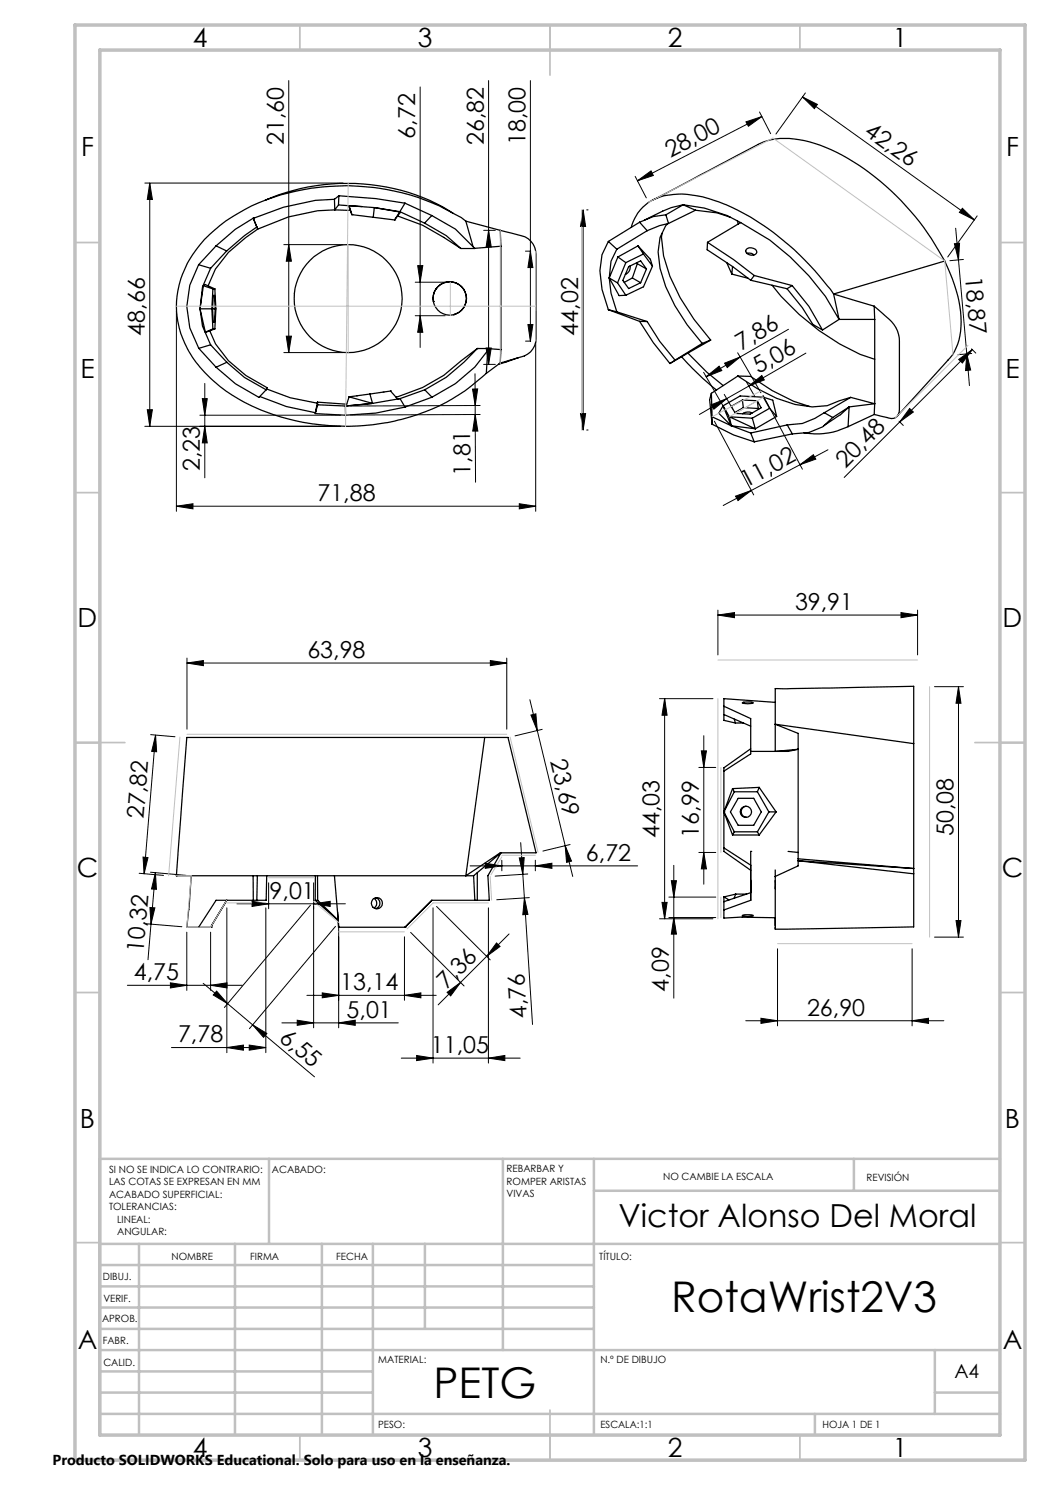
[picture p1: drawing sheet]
<svg xmlns="http://www.w3.org/2000/svg" width="210mm" height="297mm" viewBox="0 0 210 297" stroke-linecap="round" stroke-linejoin="round" font-family="sans-serif">
<g fill="none" stroke="#000" stroke-width=".25">
<path d="M66.9 39.9l-3.8 .2-6.4 1.3-6 2.3M66.9 39.9l.1 2.1M67.8 39.2l7.3 .5 5.9 .9M67.8 39.2l-.9 .7M67.8 39.2l-.1 1.8M39.7 52.9l-1.7 4.1-.6 4.3 .6 4.3 1.8 4.1M39.7 52.9l2.4 .8M40.7 57.1l.3-.2 2 .9M40.7 57.1l-.7 4.7M40.7 57.1l1.9 .7M42.1 53.7l-1.6 3.7-.5 4.4M42.6 57.8l-.2 4"/>
<path d="M42.6 57.8h.4M43 57.8l.2 4-.2 4M43.2 49.2l2.1 1M43.2 49.2l-3.5 3.7M45.3 50.2l-3.2 3.5M50.7 43.6l.7 2M50.7 43.6l-3.6 2.3-3.9 3.3M50.7 43.6h.1M50.7 43.6l.7 1.8M51.4 45.4l-2.5 1.7-3.6 3.1M51.4 45.4l.1 .4M51.5 45.8l-2.4 1.7-3.4 3-2.6 3.3-1.5 3.3"/>
<path d="M53 40.1a41.1 41.1 0 0 1 36.8 2l.9 .6M67 42l-3.5 .2-5.8 1.2-6.2 2.4M67 42l3.1 .1M67.7 41l-.7 1M67.7 41l7.2 .5M69.8 41.1l2.6 .2M69.8 41.1l.6 1.8M70.4 42.9h.1M70.4 42.9l8.5 1.1M74.9 41.5l5 .9M74.9 41.5l5.1 .8M74.9 41.5l-.3 2"/>
<path d="M78.9 44h.1M79.5 43.2l5 1.8 4.3 2.5 3.4 2.2M79.9 42.4v.2l-1 1.4M79.9 42.4l-1 1.6M80 42.3l4.9 2.3M81 40.6l-1 1.7M81 40.6l5.4 2.5M84.9 44.6l4.4 2.5 2.9 2.6M86.4 43.1l4.7 2.7 3.9 3.9h-2.8M86.4 43.1l-1.5 1.5M93.2 44.2l-.9-.7a45.7 45.7 0 0 0-42-2.3 29.9 29.9 0 0 0-11.8 9.7 18.3 18.3 0 0 0 2.5 23.6 35.5 35.5 0 0 0 19.7 10 44.4 44.4 0 0 0 29.7-4.7l2.6-1.6 4.3-3.5M93.2 44.2l6.8 1.9"/>
<path d="M93.2 44.2l1.4 5.2M100 46.1l3.3 .8a4.1 4.1 0 0 1 3.7 2.6 14.3 14.3 0 0 1 .2 4.8v11.7a6.6 6.6 0 0 1-.6 3.8 4.1 4.1 0 0 1-3 1.7M100 46.1l.2 3.1M100.2 49.2v20.7M100.2 49.2l-5.3 .5M121.7 48.3l-1.3 2.6-.4 3.2 .4 3.8 1.3 4M121.7 48.3l1.7 1.5M121.8 55.6l.4 3 1.2 3.8M121.8 55.6l2 3.5h1.4M121.8 55.6l1.7 1M123.4 49.8l-1.2 2.4-.4 3.4M123.5 56.6l1.7 2.5"/>
<path d="M123.6 51.4l-1.8 4.2M123.6 51.4l1.6 1.1M125.2 52.5l-1.7 4.1M126 53.2a1.44 1.44 0 0 1-.9 1.7M126.3 45.5a8.7 8.7 0 0 1 8.3-6.6 22.9 22.9 0 0 1 11.8 2.6 55.3 55.3 0 0 1 20.3 17.3M126.5 55.6l-1.7 .9M126.5 55.6l1.6 .9M127.4 52.6l.1 .1M127.5 52.7l-1 2.9M127.5 52.7l1.8 1.1M127.6 49.2l2.5 2.7 .4 1.3M127.6 49.2l-4 2.2"/>
<path d="M127.6 49.2l1.1 1.6M127.9 44.4l-6.2 3.9M127.9 44.4l1.5 1.7M128.7 50.8l-3.5 1.7M128.7 50.8l1.8 2.4M129.3 53.8l-1.2-1.6-2.4 1.1-1.1 2.8 1.1 1.6 2.4-1.2M129.3 53.8l-1.2 2.7M129.4 46.1l-6 3.7M130.5 53.2l-1.8 4.2-3.5 1.7M130.6 40l21-11.1a13.2 13.2 0 0 1 9.2-.8 40.1 40.1 0 0 1 18.4 11 52.3 52.3 0 0 1 9.7 13.1M132.4 46.7l-.1 .7 .4 3.8a39.4 39.4 0 0 0 9.4 16.8M133.2 43l-2.6 .3-2.7 1.1"/>
<path d="M133.2 43l.5 1.7M133.6 44.7l-.5 .5-1.1 2.3-.4 2.9a26.8 26.8 0 0 0 5.8 14.6l3 3.7M133.7 44.7l-1.8 .4-2.5 1M136.6 41a26.3 26.3 0 0 0-7.7 3M136.6 41l4.3 .6 4.5 1.5 2.7 1.4M136.6 41l2.5 1M136.6 41l-3.4 2M139.1 42l4.3 .6 2.7 .9M139.1 42l-5.4 2.7M141.5 48.5l5.2 3.4 4.1 3.2M141.5 48.5l-.1 1.4 5.1 3.4M145.3 52.5l1.1 2.3"/>
<path d="M146.4 54.8l3.2 .9M146.5 53.3l3.6 2.8M146.5 53.3l-.1 1.5M147.5 44.2l.2 .6M148.1 44.5a46.6 46.6 0 0 1 19.7 19.4M148.1 44.5l-6.6 4M149.2 49.9a1.33 1.33 0 0 1 2.2 .5 1.21 1.21 0 0 1-1.2 .6 1.21 1.21 0 0 1-1-.8zM149.4 50.7l.1-.1a1.5 1.5 0 0 1 1.3 .4M150.1 56.1l7.3 1.6M150.8 55.1l7.6 2M150.8 55.1l-.7 1M154.4 57a46.5 46.5 0 0 0 17.6 13.9l2.9 1"/>
<path d="M157.4 57.7l3.1 3.9 2.1 3.3 1.9 1.1M158.4 57.1l3.4 4.2 2.7 4.7M158.4 57.1l-1 .6M166.7 58.8l8.1 2.4M166.7 58.8l1.1 5.1M188.9 52.2a26.2 26.2 0 0 1 3.2 14 10.6 10.6 0 0 1-3.3 6.8l-9.3 10.2M188.9 52.2l-22.2 6.6M39.8 69.7l3.4 3.7M40 61.8l.5 3.4 1.6 3.8M40 61.8l1.1 4.6M40 61.8h2.4M41.9 66.1l1.2 2.7 2.6 3.3 3.5 3 4.2 2.4-.2 .5"/>
<path d="M42.1 69l-2.3 .7M42.1 69l3.3 3.5M42.4 61.8l.2 4M42.5 61.8h.5M42.5 61.8l.2 2.6h.2l.1-2.6M42.5 61.8l.2-2.7h.2l.1 2.7M42.6 65.8l-1.5 .6M42.6 65.8h.4M43 65.8l-1.9 .6M43.2 73.4l3.9 3.4 4.7 2.7 1.4-1.5M45.4 72.5l3.5 3 4.3 2.5M45.4 72.5l-2.2 .9"/>
<path d="M52 79.3l5.3 2 5.8 1.2 .1-.7M53.3 77.8l4.7 1.7 5.5 1.1M69.8 79.4h.1M69.8 79.4l4.7 1.3M69.8 79.4l-.6 1.8M71.3 79.2h.1M74 78.8l-4.2 .6M74 78.8l.5 1.9M76.6 78.4h.1M78.1 78.2h.1M78.1 78.2l-4.1 .6M78.1 78.2l1.5 1.6"/>
<path d="M79.6 79.8h.1M80 79.7l-5.5 1M80 79.7l1 1.7M84.9 78l-4.9 1.7M84.9 78l1.5 1.4M86.4 79.4l-5.4 2M86.7 60.3h.1M86.7 60.3a3.3 3.3 0 0 1 2.6-3.9 3.3 3.3 0 0 1 3.9 2.6 3.3 3.3 0 0 1-2.5 3.9M90.7 62.9h.1M95.5 69.7l-3.2 2.4a28.7 28.7 0 0 1-13.1 7.3M95.5 69.7l-2.7 2.7-3.5 3.1-4.4 2.5M95.5 69.7h.1"/>
<path d="M95.5 69.7h2.4M97.5 70.1l-.2 4.6M97.8 69.7l2.4 .2M97.9 69.7l-2.9 3.7-3.9 3.3-4.7 2.7M97.9 69.7h.1M100 72.6l-2.7 2.1M100.2 69.9l-.2 2.7M103.6 71.5l-3.9 1.3M103.6 71.5l-3.6 1.1M121.7 61.9l6.2 2.4M121.7 61.9l1.7 .5M123.4 62.4l6 1.9"/>
<path d="M127.9 64.3l2.8 4.2 3.3 4.2M127.9 64.3h1.5M129.4 64.3l2.5 4 3.1 3.7M135 72l-1 .7M136.3 71.4a64.6 64.6 0 0 0 7 6.6M137.6 70.6l3.8 3.8 3.2 2.7M137.6 70.6l-3.6 2.1M140.4 68.7l-5.4 3.3M142.1 68l-4.5 2.6M142.1 68l-1.7 .7M142.3 78.7l-.4 1.2 .5 4.9M142.3 78.7l.1 4.7"/>
<path d="M147.6 75.2l2.5 .1 4.3 2.8 4.3 2.2 3.3 1M147.6 75.2l3.8 2.5 3.9 2 3.7 1.2 3.5 .5 3-.3 2.4-1 2.2-.6M147.6 75.2l-5.3 3.5M152.7 79.4l1.9 .6 .7 3.3M152.7 79.4l-4.7-.2-3.4 2M152.7 79.4l1.2 2.3M167.8 63.9l-3.3 2.1M167.8 63.9h7.1M170.1 79.5l-5.2 3M170.1 79.5l4.8 1.2M174.8 61.2l2.3 2a6.3 6.3 0 0 1 2.8 5.8v12.1a2.49 2.49 0 0 1-.8 2.4 5.3 5.3 0 0 1-3-.3l-1.3-.3M174.8 61.2l.1 2.7"/>
<path d="M174.9 63.9v16.8M63.5 80.4l5.9 .4M63.5 80.4v.6M63.5 80.4l-.4 2.1M63.5 81l-.5 1.7 6.1 .3M63.5 81l5.6 .2M69.1 81.2v1.8M74.2 80.7h.1M74.5 80.7l-5.4 .5M81 81.4l-5.8 1.2-6.1 .4M142.4 84.8l4.3 2.2 4.1 1.4M142.4 83.4l3.9 1.8"/>
<path d="M142.4 83.4v1.4M144.6 81.2l-.8 1.5 2.5 2.5M144.6 81.2l1.3 2.2M144.6 81.2l1.7 4M145.9 83.4l5.2 2.4M145.9 83.4l4.6 .2M145.9 83.4l.4 1.8M146.3 85.2l3.8 1.4M146.3 85.2l4.8 .6M148.5 80l-2.2 1.3 .8 1.4 2.9 .1 2.2-1.2-.8-1.5M148.5 80l2.9 .1M148.5 80l.2 1.5"/>
<path d="M148.7 81.5l3 .2M148.7 81.5l-1.7 1M150.1 86.6l.7 1.8M150.4 82.6a1.7 1.7 0 0 0-1.8 .2M150.5 83.6l.6 2.2M151.4 80.1l.3 1.6M151.7 81.7v.1M153.9 81.7l-3.4 1.9M153.9 81.7l1.4 1.6M155.3 83.3l-4.2 2.5M157.4 85l-7.3 1.6M157.4 85l1.1 1.8"/>
<path d="M158.5 86.8l-7.7 1.6M164.9 82.5l-1.9 1.2-2.5 1-3.1 .3M164.9 82.5l1.6 1M166.5 83.5l-2 1.9-2.7 1.1-3.3 .3M169.6 85.3a14.8 14.8 0 0 1-8.8 1.3M169.8 81.4l-1.7 1.5-3.4 2.3M169.8 81.4l-.2 3.9M169.8 81.4l-3.3 2.1M174.8 82.9l-5.2 2.4M174.9 80.7l-.1 2.2M174.9 80.7l-5.1 .7M96.9 147.5h-59.5l-2.1 27.7"/>
<path d="M96.9 147.5h4.7l5.6 23.1h-7.2l-6.8 4.6M96.9 147.5l-3.7 27.7M144.8 141.2l5.3 2.5v6.6M144.8 154.2v8.2M144.8 141.2v2.9l2.3 .5M144.8 142.9l5.3 2.3M146.5 157.7l-1.7 4.7M146.5 157.7l.4 .7M146.9 143.8l.2 .8M146.9 158.4l-2.1 4M146.9 158.4h4.6M147.1 144.6h1.6"/>
<path d="M147.6 159.7h3.1l1.6 2.7-1.6 2.7h-3.1l-1.5-2.7zM148.4 140.6a3.6 3.6 0 0 1 2.3 0 3.6 3.6 0 0 1-2.3 0zM150.1 150.3h.1M150.1 150.3v.5l-5.3 3.4M150.1 149.8l-5.3 3.8v.6M151.5 158.4l2.3 4M151.8 157.5l3.4 4.9M151.8 157.5l-5.3 .2M151.8 157.5l-.3 .9M155 144.8v-7.1l27.7-.4v11.4M155 144.8l4.6 1.9v25.1M155 140.5l-10.2-.8v1.5"/>
<path d="M155 144.8v5.5l4.6-.4-2 .4h-7.5M155 144.8l27.7 3.9M182.7 148.7v25M35.3 175.2h.1M35.3 175.2h57.9M38.3 175.2l-.6 6.8M50.6 175.2l.1 4.9M51.5 175.2l-.1 4.9M53.3 175.2l-.1 4.9h-2.5M63.1 175.2l-.1 4.9M63.5 175.2v4.9M66.9 175.2l.9 10.3"/>
<path d="M74.8 179.7a1.12 1.12 0 0 1 0 1.9M75.1 179.6a1.11 1.11 0 0 1 .9 1 1.11 1.11 0 0 1-.9 1.1M93.2 175.2h1.5M94.7 175.2l.3 4.9M94.7 175.2l5.5-4.6-2.6 4.6 .3 4.9h-2.9M95.5 174.6v5.5M144.8 162.4v7.2M144.8 169.6l5.3 3.4v5.5l-5.3 1.8M144.8 162.4h.1M144.8 169.6v.7l5.3 3.8M144.8 179.4v2.6M144.8 179.4l1 .6"/>
<path d="M144.8 162.4l1.7 4.6M144.8 162.4l2.1 4M146.5 167h5.3M146.9 166.4h4.6M146.9 166.4l-.4 .6M147.1 178.8l-.3 .8M147.1 178.8h2.2M147.1 178.8l-2.3 .6M149.2 161.3a1.12 1.12 0 0 0-1 1.1 1.12 1.12 0 0 0 1.1 1.1M150.1 170.3v9.8M150.1 170.3h.1M150.1 176.1v4"/>
<path d="M151.5 166.4l.3 .6M153.8 162.4h1.4M153.8 162.4l-2.3 4M155 176.1v1.7M155 174v1.4M155.2 162.4l-3.4 4.6M157.6 170.3l2 .2M159.6 172.2v1l-4.6 2.1v10.5l27.7-.4v-10.6M159.6 171.8v.4M159.6 171.8l23.1 1.9M159.6 172.2l23.1 1.5M159.6 172.2l23.1 2.6"/>
<path d="M182.7 173.7v1.1M37.7 181.9l-.3 3.6h2.3M39.7 185.5h2.7v-.5l3-4.9-3.3 5.4M50.7 180.1h-7.5l-3.5 5.4M63 180.1h.5M63 180.1l4.6 4M63.5 180.1l4.1 3.9M67.5 182.4l.3 3.1M67.8 185.5h13.2M81 185.5h.1M86.4 180.1l-5.4 5.4M95 180.1h-8.6l-5.4 5.4"/>
<path d="M144.8 182v1.6l3.7-.2M148.4 183.4l6.6 .1v1.7M148.4 183.1a3.6 3.6 0 0 1 2.3 0 3.6 3.6 0 0 1-2.3 0zM150.1 180.1l-5.3 1.9M155 185.5v.2"/>
<circle cx="69.6" cy="59.7" r="10.8"/>
<circle cx="89.9" cy="59.7" r="3.3"/>
<circle cx="149.2" cy="162.4" r="1.12"/>
<circle cx="75.4" cy="180.6" r="1.12"/>
</g>
<g fill="none" stroke="#000" stroke-width=".2">
<path d="M57.7 16.1v54.4M84 17.4v52.1M97.7 16.1v56.8M106.1 16.1v52.1M160.5 19.4l3 1.5-.6 .8zM160.5 19.4l34.4 24.6M161.1 18.6l-5.9 8.2M29 36.6h39.6M30 36.6l.5 3.3h-1zM30 36.6v48.7M127 35.3l2.3 4.3M127.5 36.2l2.7-2 .5 .9z"/>
<path d="M149.2 24.4l3.2-1.1-2.7 2zM151.9 22.4l2.2 4.3M152.4 23.3l-24.9 12.9M56.8 48.9h11.8M57.7 48.9l.6 3.3h-1zM83 56.4h6M83.5 53.1h1.1l-.6 3.3zM96.7 46.1h2.4M97.7 46.1l.5 3.3h-1zM105.1 50.2h1.1M106.1 50.2l.5 3.3h-1zM116.6 42l.5 3.3h-1z"/>
<path d="M116.6 42v44M117.3 42h.3M190.9 48.8l1-.2-.2 3.4zM191.1 45.6l.6 6.4M191.7 52l1.7 18.8M192.5 41.7l2.4 2.3-3-1.5zM192.7 51.9l-2.7 .2M195.4 43.2l-5.9 8.2M35.3 62.2v40.1M40.5 79.7h1l-.5 3.3zM41 76.7v18.9M56.8 70.5h11.8"/>
<path d="M57.3 67.2h1l-.6 3.3zM83 63.1h6M84 63.1l.6 3.4h-1.1zM94.5 77.8h1l-.5 3.3zM95 74.8v6.3M96.7 72.9h2.4M97.2 69.6h1l-.5 3.3zM105.1 68.2h1.1M105.6 64.9h1l-.5 3.3zM107.1 62.2v40.1M140.7 74.5l4.7 8M141.2 75.3l2.6-2.1 .6 .9z"/>
<path d="M144.9 78.9l1.6 2.9M144.9 72.6l3.1-1.2-2.5 2.1zM145.3 79.7l-5.4 3.2M147.5 70.6l4.7 8M148 71.4l-6.8 3.9M149.3 76.3l1.7 3M149.8 77.2l2.6-2.1 .5 .9zM149.8 77.2l-4.5 2.5M152.6 79.1l7.9 14.7M157.7 65.9l-9.7 5.5M161.2 70.6l-11.4 6.6M191.7 71.9l2.8-2-2 2.7z"/>
<path d="M193.4 70.8l.7 3.2-1 .1zM193.4 70.8l.5 6.3M194.3 69.8l.9 .8M194.3 70.7l-2.7 .2M194.5 69.9l-14.5 14.5M29 85.3h39.1M29.5 81.9h1l-.5 3.4zM40 83h28.1M41 85.3l.5 3.3h-1zM95 82.9l.6 3.3h-1.1zM95 81.1v1.8M95 82.9l.1 13.5"/>
<path d="M96 81.1l-25.9 .1M96 82.9l-25.9 .1M116.1 82.7h1l-.5 3.3zM117.3 86h.3M142.2 81l3.1-1.3-2.5 2.1zM142.9 84.2l7.8 14.8M147.1 99.2l3.1-1.1-2.6 2zM150.2 98.1l-5.6 3M160 93l2.7-2.1 .5 .9zM160 93l-9.8 5.1M165.6 90l-5.6 3M179.8 84.2l.9 .9"/>
<path d="M180 84.4l-11.2 11.1M181.9 81.7l.8 .7-2.7 2zM35.3 101.2l3.3-.5v1.1zM35.3 101.2h71.8M103.9 100.7l3.2 .5-3.2 .6zM37.4 132.6l3.3-.5v1zM37.4 131.6v14.2M37.4 132.6h64M98.1 132.1l3.3 .5-3.3 .5zM101.4 131.6v14.2M106 139.9l1.5 6.2M131.9 139.7h10.7"/>
<path d="M132.9 139.7l.5 3.3h-1zM132.9 139.7v44.1M143.6 123l3.3-.5v1zM143.6 122v9M143.6 123h39.9M180.2 122.5l3.3 .5-3.3 .5zM183.5 122v9M186.9 137.3h5.8M191.7 137.3l.5 3.3h-1zM191.7 137.3v50.1M30.1 146.9l4.9 .5M31.1 147l.2 3.4-1-.1z"/>
<path d="M31.1 147l-2.3 27.8M106.2 143l1-.2 .3 3.3zM107.5 146.1l5.5 23M108.4 145.9l-5.4 1.3M139.8 153.5h3.4M140.3 150.2h1l-.5 3.3zM140.8 147.1v29.7M27.8 174.7l4.9 .4M28.6 171.4l1 .1-.8 3.3zM30.1 174.4l7.2 .7M31.1 174.6l.2 3.3-1-.1zM31.1 174.6l-1.5 17.3"/>
<path d="M53.7 176.6v5.1M62.7 176.6v29M94 173.2h33.5M97 172.6l3.4 .6-3.4 .5zM100.4 172v2.2M103.9 171.6l.9-.1-.2 3.4zM104.1 168.5l.8 11.1M104.9 179.6l.7 3.3h-1zM104.9 179.6l1.6 25.3M105.6 174.8l-6.6 .4M105.9 179.5l-6.6 .4M107.1 173.2l3.3-.6v1.1z"/>
<path d="M107.1 172v2.2M113 169.1l1.3 3.1-1 .3zM113 169.1l1.5 6.2M114 168.9l-5.4 1.3M133.8 179.4h9.4M134.3 176.1h1l-.5 3.3zM134.8 173.1v26.5M139.8 170.5h3.4M140.8 170.5l.5 3.3h-1zM25.5 197.1h23M29.2 184.7l7.2 .6M30 181.5l1 .1-.8 3.2z"/>
<path d="M34.1 196.6l3.3 .5-3.3 .5zM37.4 186.4v11.7M40.6 196.7l4.9 4M42.1 197.1l3.3-.5v1zM42.1 186.4v11.7M43.3 198.2l2.2 2.5-2.8-1.7zM45.4 181.6v28.9M47.4 180.8h21.7M50.4 180.3l3.3 .5-3.3 .5zM53.2 181.6v28.9M61.4 199.1h25.8M62.1 181l-17.2 20.5"/>
<path d="M62.7 180.8l3.3-.5v1zM64.5 198.6l3.2 .5-3.2 .5zM67.1 185.3l-17.2 20.4M67.7 185.5v20.1M80.9 199.1l3.3-.5v1zM80.9 187.4v12.7M82.1 186.5l10.7 10.7M86.6 181.6v31M87.3 181.3l10.7 10.7M89.4 198.5l2.7-2-2 2.7zM97.7 181.6v31M99.3 188.6l.7 .7-2.7 2z"/>
<path d="M101.8 186.8l-14.2 14.2M131.9 183.8h10.7M132.4 180.5h1l-.5 3.3zM133.8 183.5h9.4M134.8 183.5l.5 3.3h-1zM155.5 189.8v15.4M182.4 189.8v15.4M186.9 187.4h5.8M191.2 184.1h1l-.5 3.3zM34.3 209.5h18.9M45.4 209.5l3.3-.5v1zM45.5 200.7l17.4 14.7"/>
<path d="M49.8 209l3.4 .5-3.4 .5zM50.5 205l2.9 1.7-.7 .8zM56.4 204.6h23.3M59.4 204l3.3 .6-3.3 .5zM67.7 204.6l3.3-.6v1.1zM80.3 211.6h23.7M83.3 211.1l3.3 .5-3.3 .5zM97.7 211.6l3.3-.5v1zM149.2 204.1h39.6M152.2 203.7l3.3 .4-3.3 .6zM182.4 204.1l3.3-.4v1z"/>
</g>
<g fill="none" stroke="#c0c0c0" stroke-width=".2">
<path d="M69.6 36.6l-.5 48.7v-4.1M69.6 48.9v21.6M90.1 56.4v6.7M100 46.1v26.8M107.1 50.2v18M116.3 42v44M129.7 40.5l24.9-12.9 34.3 24.6 1.7 18.8M35.3 61.2h71.8M152.2 78.2l-9.8 5.2M152.7 79.4l-6.8 4M193.6 69.1l-14.5 14.4M151.4 80.1l-4.3 2.6"/>
<path d="M143.6 132h39.9M143.6 139.7v44.1M185.9 137.3v50.1M36 147.4l-2.3 27.8M37.4 146.9h64M102 147.4l5.6 23.1M144.2 153.5v17M35.2 175.2h3l-.8 10.3h4.7l3.2-5.4M53.7 175.5h9M98 175.3l.3 4.7M100.4 171.1h6.7M100.4 171.4l-2.2 3.6"/>
<path d="M144.2 179.4v4.1M45.4 180.6h7.8M62.7 180.3l5 4.2M67.7 186.4h13.2M97.7 180.6h-11.1l-5.2 5.2M155.5 188.7h26.9"/>
</g>
<g fill="none" stroke="#c0c0c0" stroke-width=".35">
<path d="M60 5v5M110 5v10M160 5v5M15 48.5h5M200 48.5h5M15 98.5h5M200 98.5h5M15 148.5h10M195 148.5h10M15 198.5h5M200 198.5h5M15 248.5h5"/>
<path d="M200 248.5h5M60 287v5M110 282v10M160 287v5"/>
</g>
<g fill="none" stroke="#c0c0c0" stroke-width=".5">
<path d="M53.8 231.8v17M100.6 231.8v38.2M118.8 231.8v55.2M118.8 238.2h81.2M170.8 231.8v6.4M200 231.8h-180v55.2M20 248.8h180M20 257.3h98.8M20 253h98.8M27.8 248.8v38.2M47 248.8v38.2M64.4 248.8v38.2"/>
<path d="M74.6 248.8v38.2M85 248.8v17M20 265.8h98.8M20 261.5h98.8M20 278.5h54.6M20 274.3h54.6M20 270h180M187 278.5h13M187 270v12.8M20 282.8h180M163 282.8v4.2"/>
</g>
<path d="M15 5h190v287h-190zM20 10h180v277h-180z" fill="none" stroke="#c0c0c0" stroke-width=".7"/>
<g fill="#000">
<path d="M127.5 36.2l2.7-2 .5 .9zM149.2 24.4l3.2-1.1-2.7 2z"/>
<path d="M57.7 48.9l.6 3.3h-1zM57.3 67.2h1l-.6 3.3z"/>
<path d="M83.5 53.1h1.1l-.6 3.3zM84 63.1l.6 3.4h-1.1zM97.7 46.1l.5 3.3h-1zM97.2 69.6h1l-.5 3.3zM106.1 50.2l.5 3.3h-1zM105.6 64.9h1l-.5 3.3zM40.5 79.7h1l-.5 3.3zM41 85.3l.5 3.3h-1zM30 36.6l.5 3.3h-1zM29.5 81.9h1l-.5 3.4zM116.6 42l.5 3.3h-1zM116.1 82.7h1l-.5 3.3zM191.7 137.3l.5 3.3h-1zM191.2 184.1h1l-.5 3.3zM132.9 139.7l.5 3.3h-1zM132.4 180.5h1l-.5 3.3zM140.3 150.2h1l-.5 3.3zM140.8 170.5l.5 3.3h-1zM134.3 176.1h1l-.5 3.3zM134.8 183.5l.5 3.3h-1z"/>
<path d="M190.9 48.8l1-.2-.2 3.4zM193.4 70.8l.7 3.2-1 .1z"/>
<path d="M192.5 41.7l2.4 2.3-3-1.5zM160.5 19.4l3 1.5-.6 .8z"/>
<path d="M144.9 72.6l3.1-1.2-2.5 2.1zM141.2 75.3l2.6-2.1 .6 .9z"/>
<path d="M149.8 77.2l2.6-2.1 .5 .9zM142.2 81l3.1-1.3-2.5 2.1z"/>
<path d="M94.5 77.8h1l-.5 3.3zM95 82.9l.6 3.3h-1.1z"/>
<path d="M147.1 99.2l3.1-1.1-2.6 2zM160 93l2.7-2.1 .5 .9z"/>
<path d="M181.9 81.7l.8 .7-2.7 2zM191.7 71.9l2.8-2-2 2.7z"/>
<path d="M35.3 101.2l3.3-.5v1.1zM103.9 100.7l3.2 .5-3.2 .6zM37.4 132.6l3.3-.5v1zM98.1 132.1l3.3 .5-3.3 .5zM97 172.6l3.4 .6-3.4 .5zM107.1 173.2l3.3-.6v1.1zM64.5 198.6l3.2 .5-3.2 .5zM80.9 199.1l3.3-.5v1zM59.4 204l3.3 .6-3.3 .5zM67.7 204.6l3.3-.6v1.1zM50.4 180.3l3.3 .5-3.3 .5zM62.7 180.8l3.3-.5v1zM152.2 203.7l3.3 .4-3.3 .6zM182.4 204.1l3.3-.4v1zM143.6 123l3.3-.5v1zM180.2 122.5l3.3 .5-3.3 .5z"/>
<path d="M31.1 147l.2 3.4-1-.1zM28.6 171.4l1 .1-.8 3.3z"/>
<path d="M106.2 143l1-.2 .3 3.3zM113 169.1l1.3 3.1-1 .3z"/>
<path d="M103.9 171.6l.9-.1-.2 3.4zM104.9 179.6l.7 3.3h-1z"/>
<path d="M30 181.5l1 .1-.8 3.2zM31.1 174.6l.2 3.3-1-.1z"/>
<path d="M34.1 196.6l3.3 .5-3.3 .5zM42.1 197.1l3.3-.5v1z"/>
<path d="M89.4 198.5l2.7-2-2 2.7zM99.3 188.6l.7 .7-2.7 2z"/>
<path d="M43.3 198.2l2.2 2.5-2.8-1.7zM50.5 205l2.9 1.7-.7 .8z"/>
<path d="M49.8 209l3.4 .5-3.4 .5zM45.4 209.5l3.3-.5v1z"/>
<path d="M97.7 211.6l3.3-.5v1zM83.3 211.1l3.3 .5-3.3 .5z"/>
</g>
<g font-size="8.5">
<text x="134.2" y="262.3">RotaWrist2V3</text>
<text x="86.7" y="279.5">PETG</text>
</g>
<text font-size="6.3" x="123.7" y="245.3">Victor Alonso Del Moral</text>
<g font-size="5.3">
<text x="38.5" y="9.5">4</text>
<text x="83.5" y="9.5">3</text>
<text x="133.5" y="9.5">2</text>
<text x="178.5" y="9.5">1</text>
<text x="16.2" y="31.2">F</text>
<text x="201.2" y="31.2">F</text>
<text x="16.1" y="75.5">E</text>
<text x="201.1" y="75.5">E</text>
<text x="15.5" y="125.5">D</text>
<text x="200.5" y="125.5">D</text>
<text x="15.4" y="175.5">C</text>
<text x="200.4" y="175.5">C</text>
<text x="16" y="225.5">B</text>
<text x="201" y="225.5">B</text>
<text x="15.5" y="269.7">A</text>
<text x="200.5" y="269.7">A</text>
<text x="38.5" y="291.5">4</text>
<text x="83.5" y="291.5">3</text>
<text x="133.5" y="291.5">2</text>
<text x="178.5" y="291.5">1</text>
</g>
<g font-size="4.7">
<text x="56.8" y="29" transform="rotate(-90 56.8 29)">21,60</text>
<text x="83.1" y="27.7" transform="rotate(-90 83.1 27.7)">6,72</text>
<text x="96.7" y="29" transform="rotate(-90 96.7 29)">26,82</text>
<text x="105.1" y="29" transform="rotate(-90 105.1 29)">18,00</text>
<text x="172.7" y="26.8" transform="rotate(36 172.7 26.8)">42,26</text>
<text x="134.1" y="31.6" transform="rotate(-27 134.1 31.6)">28,00</text>
<text x="193" y="55.4" transform="rotate(85 193 55.4)">18,87</text>
<text x="29" y="67.1" transform="rotate(-90 29 67.1)">48,66</text>
<text x="115.6" y="67.1" transform="rotate(-90 115.6 67.1)">44,02</text>
<text x="148.2" y="70.1" transform="rotate(-30 148.2 70.1)">7,86</text>
<text x="151.7" y="74.9" transform="rotate(-30 151.7 74.9)">5,06</text>
<text x="40" y="94.3" transform="rotate(-90 40 94.3)">2,23</text>
<text x="94.1" y="95.1" transform="rotate(-90 94.1 95.1)">1,81</text>
<text x="169.1" y="93.8" transform="rotate(-45 169.1 93.8)">20,48</text>
<text x="63.5" y="100.2">71,88</text>
<text x="149.2" y="97.5" transform="rotate(-28 149.2 97.5)">11,02</text>
<text x="159" y="122">39,91</text>
<text x="61.5" y="131.6">63,98</text>
<text x="110" y="152.2" transform="rotate(76 110 152.2)">23,69</text>
<text x="28.7" y="163.8" transform="rotate(-85 28.7 163.8)">27,82</text>
<text x="131.9" y="167.6" transform="rotate(-90 131.9 167.6)">44,03</text>
<text x="139.8" y="167.6" transform="rotate(-90 139.8 167.6)">16,99</text>
<text x="190.7" y="167.2" transform="rotate(-90 190.7 167.2)">50,08</text>
<text x="117.2" y="172.1">6,72</text>
<text x="53.9" y="179.7">9,01</text>
<text x="28.7" y="190.6" transform="rotate(-85 28.7 190.6)">10,32</text>
<text x="26.8" y="196">4,75</text>
<text x="89.3" y="197.9" transform="rotate(-45 89.3 197.9)">7,36</text>
<text x="68" y="198">13,14</text>
<text x="69.3" y="203.5">5,01</text>
<text x="105.4" y="203.6" transform="rotate(-94 105.4 203.6)">4,76</text>
<text x="133.8" y="198.3" transform="rotate(-90 133.8 198.3)">4,09</text>
<text x="161.4" y="203.1">26,90</text>
<text x="35.6" y="208.5">7,78</text>
<text x="55.6" y="207.9" transform="rotate(40 55.6 207.9)">6,55</text>
<text x="86.2" y="210.6">11,05</text>
</g>
<text font-size="3.9" x="190.9" y="275.5">A4</text>
<text font-size="2.9" x="10.5" y="292.9">Producto SOLIDWORKS Educational. Solo para uso en la enseñanza.</text>
<g font-size="2">
<text x="21.8" y="234.6">SI NO SE INDICA LO CONTRARIO:</text>
<text x="21.8" y="237.1">LAS COTAS SE EXPRESAN EN MM</text>
<text x="21.8" y="239.6">ACABADO SUPERFICIAL:</text>
<text x="54.4" y="234.6">ACABADO:</text>
<text x="101.3" y="234.5">REBARBAR Y</text>
<text x="101.3" y="237">ROMPER ARISTAS</text>
<text x="101.3" y="239.5">VIVAS</text>
<text x="132.6" y="236">NO CAMBIE LA ESCALA</text>
<text x="173.3" y="236.2">REVISIÓN</text>
<text x="21.8" y="242.1">TOLERANCIAS:</text>
<text x="23.4" y="244.6">LINEAL:</text>
<text x="23.4" y="247.1">ANGULAR:</text>
<text x="34.3" y="252">NOMBRE</text>
<text x="50" y="251.9">FIRMA</text>
<text x="67.2" y="251.9">FECHA</text>
<text x="119.9" y="251.9">TÍTULO:</text>
<text x="20.6" y="256.1">DIBUJ.</text>
<text x="20.7" y="260.3">VERIF.</text>
<text x="20.4" y="264.4">APROB.</text>
<text x="20.5" y="268.8">FABR.</text>
<text x="20.7" y="273.1">CALID.</text>
<text x="75.6" y="272.5">MATERIAL:</text>
<text x="120.1" y="272.5">N.º DE DIBUJO</text>
<text x="75.6" y="285.5">PESO:</text>
<text x="120.1" y="285.6">ESCALA:1:1</text>
<text x="164.5" y="285.6">HOJA 1 DE 1</text>
</g>
</svg>
